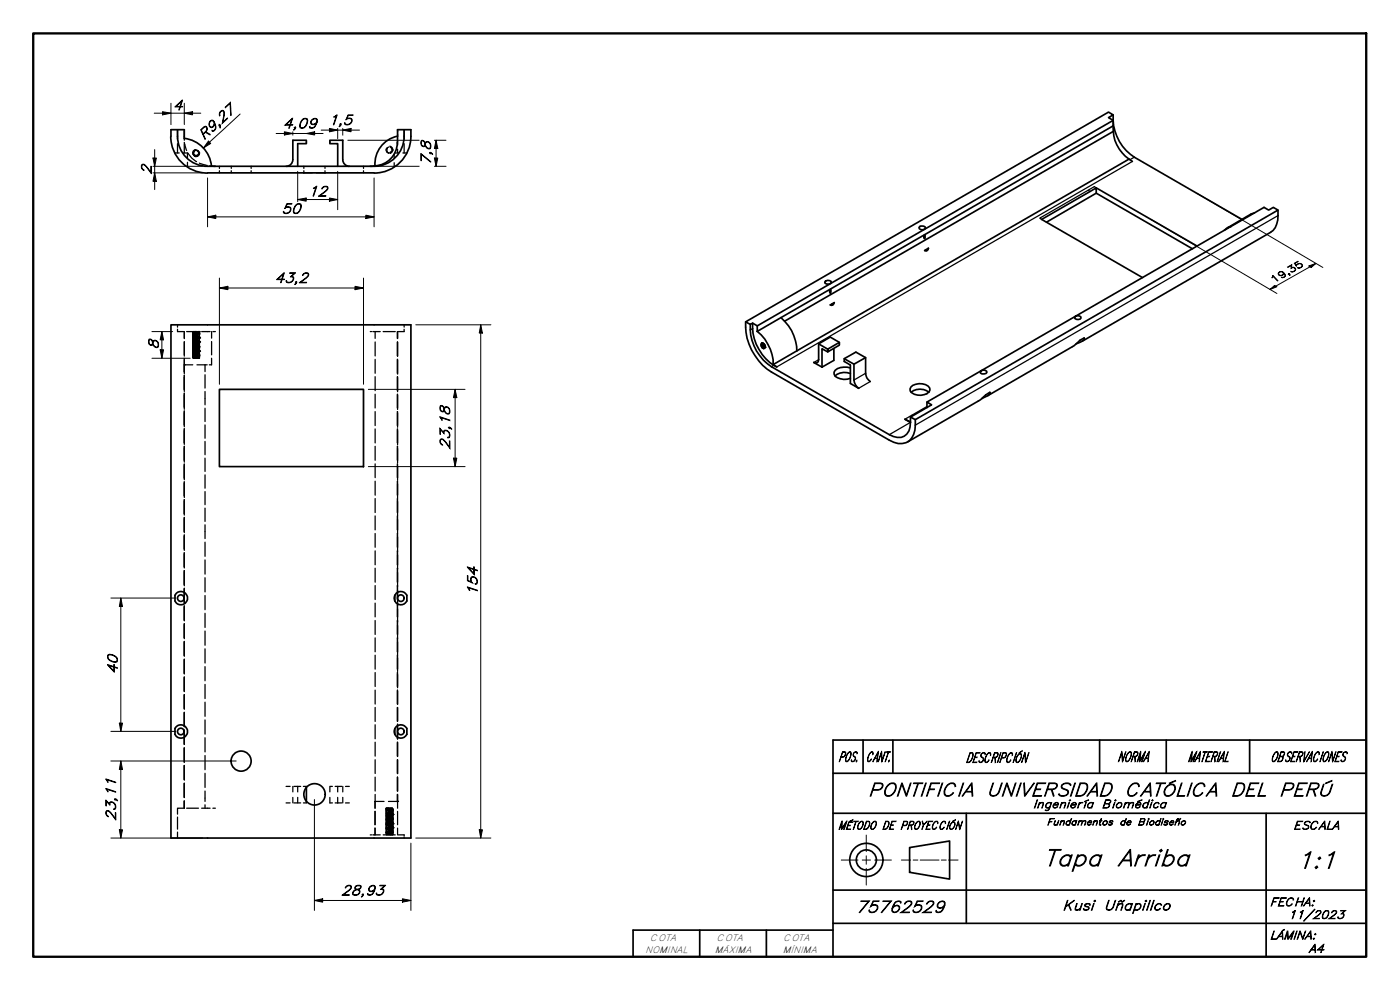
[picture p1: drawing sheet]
<svg xmlns="http://www.w3.org/2000/svg" width="420mm" height="297mm" viewBox="0 0 420 297" stroke-linecap="round" stroke-linejoin="round" font-family="sans-serif">
<!-- layer: Visible (ISO) -->
<g fill="none" stroke="#000" stroke-width=".51">
<path d="M53.3 38.9a9.3 9.3 0 0 0 7.7 10.9l51.3 .1M121.3 38.9a9.3 9.3 0 0 1-7.8 10.9l-1.2 .1M334.1 37.8v1.6M334.1 36.1l-1.4-.8 1.4-.8-1.4-.9-108.9 63 1.4 .7 .7-.3 1.4 .8M334.1 36.1a14 14 0 0 0 6.3 11.1l32.3 18.6M334.1 34.5v1.6M334.1 39.4a10.8 10.8 0 0 0 4.7 8.3M334.1 39.4l-98.6 57M51.2 40.9a11 11 0 0 0 11.1 11M51.3 40.9v-2h4v2.6a9.3 9.3 0 0 1 8.2 8.4M58.3 45.3l-.3 .5 .4 .8h.9l.3-.4 .1-.4-.3-.5 .4 .5a.92 .92 0 0 1-.9 1.1 .92 .92 0 0 1-.9-1.1zM59.4 45.3l-.6-.2-.6 .2"/>
<path d="M62.3 51.9h50M63.5 49.8l1.1 .1M89.3 49.9v-6.8h2.6v-1h-4v5.8a2 2 0 0 1-2 2M101.3 49.9v-6.8h-2.3v-1h3.9v5.8a2 2 0 0 0 2 2M112.6 49.8l-1.5 .1M119.3 40.9a8.5 8.5 0 0 0-6.8 8.9M119.3 40.9a7.5 7.5 0 0 1-6.7 8.9M119.3 40.9v-2h4a11.3 11.3 0 0 1-11 13M329 58v-1.6l-16.4 9.4 30.3 17.5M329 56.4l30.3 17.4M338.8 47.7l-99.7 57.6M338.8 47.7l1.1 .7"/>
<path d="M276.1 67.9h1.1l.5 .2v.3a1.11 1.11 0 0 1-1 .5 1.11 1.11 0 0 1-.9-.7zM277.4 70.6l.2-.1-.1 1.1-.2-.2zM277.5 75.2l1.1-.7a.79 .79 0 0 1-1.1 .7zM277.9 74.9l.2 .3M314.1 66.7l14.9-8.7 28.9 16.7M369.4 68l-.7 .2-1.2 .9M376.5 63.9l-1.1 .3-7 4.2M383.5 63a8 8 0 0 1-1.4 6.1l-57.4 33.3M51.3 97.5h72v153.9h-72zM223.8 96.6a16.8 16.8 0 0 0 7.7 15l35.4 20.5a4.8 4.8 0 0 0 6.7-.7 8.3 8.3 0 0 0 1.1-5.5M225.2 97.3a14.2 14.2 0 0 0 6.3 12.7l35.4 20.4a4.2 4.2 0 0 0 5.3-.2l.6-.9 .4-2.6M225.9 97a14.3 14.3 0 0 0 7.2 13.1l-1.1-.7"/>
<path d="M227.3 97.8l106.8-61.7v1.7l-106.8 61.6zM227.3 99.4a13.2 13.2 0 0 1 4.7 10M234.4 95.3a13.2 13.2 0 0 1 4.7 10M247.8 84.3l1.2-.1 .4 .2 .1 .4a1.13 1.13 0 0 1-2-.2zM249.1 86.9h.3l-.2 1.1-.2-.5zM249.2 91.5l1.2-.7-.5 .7zM249.7 91.2l.2 .4M322.8 94.9l1.1-.1 .5 .2v.4a1.17 1.17 0 0 1-1.9-.2zM65.8 116.8h43.3v23.2h-43.3zM228.4 103.4l.3 .8 .5 .4M228.6 103a.95 .95 0 0 1 .9 1.3l-.7-.4-.1-1a1.08 1.08 0 0 0 .8 1.4M228.6 103a1.03 1.03 0 0 0 .6 1.6"/>
<path d="M228.6 102.9v.1M228.7 103.6l.3 .4M228.9 102.9a1.06 1.06 0 0 0 .7 1.3M229 103v.4l.6 .7M229 103h.1M229 103.5l.3 .4M229.2 103.1l.4 .8M229.3 103.2l.3 .5-.2-.4M229.4 103.4l.2 .9-.4 .3M239.1 105.3l-7.1 4.1M245.7 103.2l2.7 1.6 3.5-2.1v.9l-3.5 2v-.8M248.4 105.6l-1.7-1v5.6"/>
<path d="M250.3 104.6v3.5l-3.6 2.1M251.9 102.7l-2.7-1.6-3.5 2.1-.1 5.3-.8 .5-.6-.2 2.5 1.4M253.4 107.6l2.9 1.7 3.5-2-2.9-1.7-3.5 2v.8l1.8 1.1v5.5l2.5 1.5a3.5 3.5 0 0 1-1.4-2.5v-4.7M255.2 112.1a4.5 4.5 0 0 0-4.6 .7M255.2 110.4a4 4 0 0 0-4.9 1.3 1.8 1.8 0 0 0 1.9 2l1 .1 2-.3M259.8 107.3v4.7a3 3 0 0 0 1.4 2.5M273.4 116.1a4 4 0 0 1 5.6 .3 1.65 1.65 0 0 1-1.6 2 4 4 0 0 1-4.2-1.1l-.1-.6zM273.4 117.7a4.2 4.2 0 0 1 5.4 0M294.4 111.2l1.3-.1 .4 .3 .1 .3a1.44 1.44 0 0 1-1.9 .2l-.1-.3zM294.7 119.6l1.7-.9 .8-.9-.1-.1-1.3 .8-1.7 1.6-21.7 12.5M323 103.2l1.7-.8 .6-.4 .1-.5a4.4 4.4 0 0 0-2.5 1.7l-26.5 15.5M273.2 126.6l-1.6-.8 1.6 .9"/>
<path d="M273.2 125.1v1.6M278.2 120.6l1.4 .9-6.4 3.6 1.5 .8 108.8-62.9-1.4-.8-1.4 .8-1.4-.8-101.1 58.4v1.7M52.8 178.1a1.98 1.98 0 0 1 3 .1 1.98 1.98 0 0 1-.4 2.9 1.98 1.98 0 0 1-2.9-.8v-1.7zM118.5 178.6v1.7M118.9 178a2.04 2.04 0 0 1 3.2 .6v1.7a2.01 2.01 0 0 1-3 .8 2.01 2.01 0 0 1-.2-3.1zM52.8 218.1a1.98 1.98 0 0 1 3 .1 1.98 1.98 0 0 1-.4 2.9 1.98 1.98 0 0 1-2.9-.8v-1.7zM118.5 218.6v1.7M118.9 218a2.08 2.08 0 0 1 3.2 .6v1.7a2.01 2.01 0 0 1-3 .8 2.01 2.01 0 0 1-.2-3.1zM91.9 236.3v4.2"/>
<circle cx="54.3" cy="179.5" r=".98"/>
<circle cx="120.3" cy="179.5" r=".98"/>
<circle cx="54.3" cy="219.5" r=".98"/>
<circle cx="120.3" cy="219.5" r=".98"/>
<circle cx="72.4" cy="228.4" r="3"/>
<circle cx="94.4" cy="238.3" r="3.2"/>
</g>
<circle cx="229.6" cy="104.2" r=".25" fill="#000"/>
<!-- layer: Visible Narrow (ISO) -->
<g fill="none" stroke="#000" stroke-width=".38">
<path d="M326.6 57.1l.6 .4M329 56.4l-.6-.4-16.4 9.5 .6 .3M339.9 48.4l-106.8 61.7M340.4 47.2l-1.3 .7M383.5 64.7l-108.8 62.9M225.9 98.6l-.7 .4M232.2 109.6l-.7 .4M245.7 107.9l-1.5 .9M259.8 112l-3.5 2M261.2 114.5l-3.5 2M273.2 126.7l-6.3 3.7M273.9 124.7l-.2-.1-2.1 1.2"/>
<path d="M278.2 122l-4.5 2.6"/>
</g>
<!-- layer: Hidden (ISO) -->
<g fill="none" stroke="#000" stroke-width=".38">
<path d="M53.3 38.9v2.8M55.3 38.9v3.2M119.3 38.9v.6M121.3 38.9v2.8M52.5 45.9h1.3M53.3 43.1v2.8M55 45.9h1.3v1.4M55.3 42.7l.7 2.4M55.3 43.1v2.8M56.3 48.7v1.4M56.5 46a6.1 6.1 0 0 0 2.5 2.5M58.2 46.5l.4 .4-.4-.2"/>
<path d="M58.3 45.3l-.3 .6M58.8 44.9h-.4a1.18 1.18 0 0 0-.5 1.4M59.4 45.3l.4 .6M59.8 48.9l2.4 .7M59.9 45.7l-.3 .9-.5 .3 .5-.4M62.8 49.8h.7M65.8 49.9v.6M65.8 51.2v.7M69.4 49.9v.6M69.4 51.2v.7M75.4 49.9v.6M75.4 51.2v.7"/>
<path d="M91.1 51.9h.1M91.2 51.9h2.5M91.2 49.9v.6M91.2 51.2v.7M95 51.9h2.5M97.5 51.9h.2M97.5 49.9v.6M97.5 51.2v.7M109.1 49.9v.6M109.1 51.2v.7M115.9 44.7l.2 .9 .5 .3M116.1 45.5l.5 .4"/>
<path d="M116.3 44.4l-.2 .3 .1 .6M116.3 44.4l-.3 .5zM116.3 44.3v.1M116.6 45.9h.2M116.6 44.1l-.3 .2M117 43.9a1.06 1.06 0 0 1 .8 1.4l.1-.4M117.1 44.1l.4 .3M117.2 45.9l.4-.4zM117.5 44.4l.2 .5M117.5 44.4v.1M117.5 45.7l-.5 .2M117.7 44.7a.76 .76 0 0 1-.6 .9"/>
<path d="M118.3 46.2v1.3M118.3 48.8v1.3M118.5 45.9h1.2M119.3 40.2v.7M119.3 42.4v1.1M119.3 44.8v1.1M120.9 45.9h1.2M121.3 43.1v2.8M53.3 97.5v.7M53.3 98.8v.7h1.8M55.3 99.5v2.1M56 99.5h3.6"/>
<path d="M57.8 99.9l1.4 .2M57.8 99.6h.1M57.8 100l.2 .1M57.8 99.5v.1M57.9 99.9h-.1M58 99.7h.1M58 99.8v.1M58.1 99.5l-.3 .1M58.2 99.5l-.4 .1 1.4 .1-1.4-.1M58.3 99.5l.9 .1M59.1 99.7l-1.1 .1 1.1 .1M59.2 99.9l-1.4 .1 1.4 .1"/>
<path d="M59.2 99.8l-1.4 .1M59.4 99.5h.3l-1.5 .2M59.6 99.9l-1.6 .2M59.7 99.5l.1 .3M59.7 100l.1 .1M59.8 99.9h-.1M60.5 99.5h2.6M63.5 99.5v2M63.9 99.5h.7M111.1 99.5h.4M111.9 99.5h2.2M112.6 99.5v2"/>
<path d="M115 99.5h3.6M119.3 99.5v2M119.3 99.5v2.1M121.3 97.5v.7M121.3 98.8v.7h-1.8M55.3 102.5v4.4M55.3 107.5v4.7M55.3 112.6v4.9M55.3 118v4.8M55.4 109.5h2.4M57.8 100.4l1.4-.1-1.4 .1 1.4 .1M57.8 100.8l1.4-.2-1.4 .2 1.4 .1z"/>
<path d="M57.8 102l1.4-.2-1.4 .2 1.4 .1zM57.8 102.7h1.4l-1.4 .1 1.4 .1M57.8 103.2l1.4-.2-1.4 .2 1.4 .1zM57.8 103.6l1.4-.1-.3-.1-1.1 .2 1.4 .1zM57.8 103.9h1.4l-1.4 .1 1.4 .1M57.8 104.4l1.4-.1-1.4 .1 1.4 .1M57.8 104.8l1.4-.2-1.4 .2 1.4 .1zM57.8 106l1.4-.2-1.4 .2 1.4 .1zM57.8 107.2l1.4-.2-1.4 .2 .9 .1M57.8 107.2h1.1M57.8 106.7l1.4 .2M57.8 105.5l1.4 .1"/>
<path d="M57.8 105.1l1.4 .2M57.8 104.4h1.4M57.8 103.9l1.4 .2M57.8 102.7l1.4 .2M57.8 101.5l1.4 .1M57.8 101.1l1.4 .2M57.8 100.4h1.4M57.8 101.5l.2 .3M57.8 101.1l.1 .1M57.8 102.3l.1 .1M57.8 105.1l.1 .1M57.8 105.5l.1 .1"/>
<path d="M57.8 106.3l.1 .1M57.8 100.4h.1M57.8 100.8h.1M57.8 102h.1M57.8 103.2h.1M57.8 102.8l.1 .1M57.8 104l.1 .1M57.8 103.6h.1M57.8 104.8h.1M57.8 104.4h.1M57.8 106h.1M57.8 107.2h.1"/>
<path d="M57.8 106.8l.2 .1M57.8 100.3h.1M57.8 101.5h.1M57.8 102.7h.1M57.8 103.1h.1M57.8 104.3h.1M57.8 105.5h.1M57.8 106.7h.1M57.8 107.1h.1M57.9 100.7l-.1 .1M57.9 101.1h-.1M57.9 101.9l-.1 .1"/>
<path d="M57.9 103.5l-.1 .1M57.9 104.7l-.1 .1M57.9 105.1h-.1M57.9 105.9l-.1 .1M57.9 106.3h-.1M58 107.3h1.1M58 107.4l.2 .1M58 100.5v.1M58 102.1l-.2 .2M58 103.3v.1M58 104.5v.1M58 105.6v.2"/>
<path d="M58 106.1v.1M58 103.7h.1M58 107h.1M58 101.3v.2M58 100.9v.1M58 102.5h.1M58 102.9h.1M58 104.1h.1M58 104.9v.1M58 105.3h.1M58 106.5h.1M58 100.1l1.1 .2"/>
<path d="M58 104.9v.2M58 103h.1M58 100.2v.1M58 101v.1M58 102.6v.1M58 103.8l-.2 .1M58 104.2v.1M58 105.4v.1M58 106.6v.1M58.2 107.4l.1 .1M58.2 107.3l1.2 .2M58.4 107.5h.4"/>
<path d="M58.6 107.5l1.3-.1-.8 .1M58.7 105.8l1 .1-1.7 .2 1.1 .1M58.7 105l1 .1-1.7 .2 1.7 .2-1 .1M58.7 104.2l1 .1-1.7 .2 1.7 .2-1 .1M58.7 103.4l1 .1-1.7 .2 1.7 .2-1 .1M58.7 102.6l1 .1-1.7 .2 1.7 .2-1 .1M58.7 101.4l1 .1-1.7 .2 1.1 .1M58.9 107.5h.5M59.1 106.5l-1.1 .1 1.1 .2-1.1 .1 1.6 .2M59.1 106.4l-1.1 .1 1.1 .1M59.1 101.7l-1.1 .1 1.1 .2-1 .2 1.6 .1-1 .1M59.1 100.5l-1.1 .1 1.1 .2-1 .2 1.6 .1-1 .1"/>
<path d="M59.1 100.4l-1.1 .1 1.1 .1M59.1 100.1l-1.1 .1 1.1 .1M59.1 100.9l-1.1 .1 1.1 .1M59.1 101.3l-1.1 .1 1.1 .1M59.1 102.1l-1.1 .1 1.1 .1M59.1 102.5l-1.1 .1 1.1 .1M59.1 102.9l-1.1 .1 1.1 .1M59.1 103.3l-1.1 .1 1.1 .2M59.1 103.7l-1.1 .1 1.1 .1M59.1 104.1l-1.1 .1 1.1 .1M59.1 104.5l-1.1 .1 1.1 .2M59.1 104.9l-1.1 .1 1.1 .1"/>
<path d="M59.1 105.3l-1.1 .1 1.1 .1M59.1 105.7l-1.1 .1 1.1 .2M59.1 106.1l-1.1 .1 1.1 .1M59.1 106.9l-1.1 .1 1.1 .1M59.1 109.5h3.1M59.2 101.1h-1.3l1.3 .2-1.4 .2M59.2 101.5l-1.4 .1 1.4 .1M59.2 102.3l-1.4 .1 1.4 .1-1.4-.2M59.2 105.1l-1.4 .1 1.4 .1M59.2 105.5l-1.4 .1 1.4 .1M59.2 106.3l-1.4 .1 1.4 .1-1.4-.2M59.2 106.7l-1.4 .1 1.4 .1"/>
<path d="M59.2 106.6l-1.4 .1M59.2 106.2l-1.4 .1M59.2 105.4l-1.4 .1M59.2 105l-1.4 .1M59.2 102.2l-1.4 .1M59.2 101l-1.4 .1M59.7 100.7v.1M59.7 101.9v.1M59.7 103.5l.1 .3M59.7 104.7v.1M59.7 105.9v.1M59.7 100.4h.1"/>
<path d="M59.7 101.6h.1M59.7 102.3h.1M59.7 104.4h.1M59.7 105.6h.1M59.7 106.3h.1M59.7 105.9h.1M59.7 104.7h.1M59.7 103.5h.1M59.7 101.9h.1M59.7 101.2l.1 .3M59.7 100.7h.1M59.7 107.2h.1"/>
<path d="M59.7 106.4l.1 .1M59.7 106h.1M59.7 105.2l.2 .1M59.7 104.8h.1M59.7 104l.1 .1M59.7 103.2h.1M59.7 102.8l.1 .1M59.7 102.4l.1 .1M59.7 102h.1M59.7 100.8h.1M59.8 103l-.1 .2M59.8 107l-.1 .2"/>
<path d="M59.8 106.7v.2M59.8 105.5h-.1M59.8 105.1h-.1M59.8 103.9h-.1M59.8 102.7h-.1M59.8 101.5h-.1M59.8 101.1h-.1M59.8 100.3h-.1M59.8 102.9v.1M59.8 104.1l-.1 .2M59.8 106.5v.1M59.8 106.9v.1"/>
<path d="M59.8 107.4l-.2 .1M59.8 107.3l.1 .1M59.8 106.1v.1M59.8 105h.1M59.8 104.5v.1M59.8 103.3v.1M59.8 102.6h.1M59.8 102.1v.1M59.8 100.9v.1M59.8 100.5v.1M59.8 105.7h.1M59.8 104.9l.1 .1"/>
<path d="M59.8 102.5h.1M59.8 101.7h.1M59.8 100.1h.1M59.9 100.1v.1M59.9 105.8h-.1M59.9 105.4l-.1 .1M59.9 101.8h-.1M59.9 100.2l-.1 .1M61.5 109.5v2M61.5 112.4v4M61.5 117.5v4M63.5 107.5v2h-.7"/>
<path d="M63.5 102.5v4M112.6 102.6v4.2M112.6 107.8v4.2M112.6 113v4.2M112.6 118.3v4.1M119.3 102.6v4.2M119.3 107.8v4.2M119.3 113v4.2M119.3 118.3v4.1M119.3 102.6v4.3M119.3 107.8v4.5M119.3 113v4.5"/>
<path d="M119.3 118.3v4.6M55.3 123.3v4.8M55.3 128.6v4.7M55.3 133.9v4.8M55.3 139.2v4.7M61.5 122.5v4M61.5 127.5v4M61.5 132.4v4M61.5 137.5v4M112.6 123.5v4.2M112.6 128.7v4.2M112.6 133.9v4.2"/>
<path d="M112.6 139.2v4.1M119.3 123.5v4.2M119.3 128.7v4.2M119.3 133.9v4.2M119.3 139.2v4.1M119.3 123.5v4.7M119.3 128.7v4.8M119.3 133.9v4.9M119.3 139.2v4.9M55.3 144.6v4.7M55.3 149.9v4.6M55.3 155.2v4.6"/>
<path d="M61.5 142.5v4M61.5 147.5v3.9M61.5 152.4v4M61.5 157.5v4.1M112.6 144.4v4.2M112.6 149.6v4.2M112.6 154.8v4.2M119.3 144.4v4.2M119.3 149.6v4.2M119.3 154.8v4.2M119.3 144.4v5.1M119.3 149.6v51.9"/>
<path d="M55.3 160.5v4.6M55.3 165.8v4.6M55.3 171.2v4.6M55.3 176.5v4.5M61.5 162.7v4.2M61.5 168v4.3M61.5 173.3v4.3M61.5 178.7v4.2M112.6 160.1v4.1M112.6 165.3v4.2M112.6 170.5v4.2M112.6 175.7v4.2"/>
<path d="M119.3 160.1v4.1M119.3 165.3v4.2M119.3 170.5v4.2M119.3 175.7v4.2M55.3 181.8v4.5M55.3 187.1v4.5M55.3 192.5v4.4M55.3 197.8v4.4M61.5 184v4.3M61.5 189.3v4.3M61.5 194.7v4.2M112.6 181v4.1"/>
<path d="M112.6 186.2v4.2M112.6 191.4v4.2M112.6 196.6v4.2M119.3 181v4.1M119.3 186.2v4.2M119.3 191.4v4.2M119.3 196.6v4.2M55.3 203.1v4.4M55.3 208.4v4.4M55.3 213.7v4.4M55.3 219.1v4.3M61.5 200v4.3"/>
<path d="M61.5 205.3v4.3M61.5 210.7v4.2M61.5 216v4.3M112.6 201.8v4.2M112.6 207.1v4.2M112.6 212.3v4.2M112.6 217.5v4.2M119.3 201.8v4.2M119.3 207.1v4.2M119.3 212.3v4.2M119.3 217.5v4.2M119.3 201.8v4.6"/>
<path d="M119.3 217.2v4.6M55.3 224.4v4.3M55.3 229.7v4.3M55.3 235v4.3M61.5 221.3v4.3M61.5 226.7v4.2M61.5 232v4.3M61.5 237.3v3.2M85.9 236h1.2M87.9 236v1.6M87.9 239.3v1.6M88.2 236h1.1v1.6"/>
<path d="M89.3 239.3v1.6h-1.1M89.3 236h.9M91.1 236h.8v.3M99 239.3v1.6h.8M99.8 236h-.8v1.6M100.6 236h.7M101.3 239.3v1.6M102.6 236h-1.3v1.6M102.9 236v1.6M102.9 239.3v1.6M103.7 236h1.1M112.6 222.7v4.2"/>
<path d="M112.6 228v4.1M112.6 233.2v4.1M112.6 238.4v4.1M119.3 222.7v4.2M119.3 228v4.1M119.3 233.2v4.1M119.3 238.4v2.1h-2.7M119.3 222.7v4.3M53.3 245.2v3.6M53.3 249.7v1.7M55.1 242.5h-1.8v1.8M55.3 240.3v2.2"/>
<path d="M56 242.5h3.6M60.5 242.5h2.6M61.5 241.5v1M63.9 242.5h.7M85.9 240.9h1.2M89.3 240.9h.9M91.9 240.8l-.8 .1M91.9 240.5v.1M100.6 240.9h2M103.7 240.9h1.1M111.1 250.5h.4M111.9 250.5h2.2"/>
<path d="M112.5 243.4v4M112.5 248.5v2M112.6 243.4v4M112.6 248.5v2M115 250.5h3.6M115.3 240.5h-2.8v2M115.8 246.1h.1M115.8 242.6h.1M115.8 243h.1M115.8 245.4h.1M115.8 245.8l.1 .1M115.8 246.2h.1"/>
<path d="M115.8 246.6h.1M115.8 247h.1M115.8 249.4h.1M115.8 249.8l.1 .1M115.9 248.5v.2M115.9 248.1v.1M115.9 247.3v.1M115.9 244.5v.2M115.9 244.1v.1M115.9 243.3v.1M115.9 242.9h-.1M115.9 243.7v.1"/>
<path d="M115.9 244.9v.1M115.9 245.3h-.1M115.9 245.7h-.1M115.9 246.5l-.1 .1M115.9 246.9h-.1M115.9 247.7v.1M115.9 248.9v.1M115.9 249.3l-.1 .1M115.9 249.7h-.1M115.9 250.1v.1M116 250.3v.2M116 249.1v.1"/>
<path d="M116 247.9v.2M116 247.4v.2M116 246.3v.1M116 245.1v.1M116 243.9v.2M116 243.5v.1M116 246.7h.1M116 248.8h.1M116 250h.1M116 244.3v.2M116 245.5v.2M116 242.7h.1"/>
<path d="M116 243.1h.1M116 244.7h.1M116 245.9h.1M116 247.1h.1M116 248.3h.1M116 248.7h.1M116 249.5h.1M116 249.9h.1M116.1 244.7v.1M116.1 242.7h.1M116.1 246h.1M116.1 242.8l-.1 .1"/>
<path d="M116.1 243.2l-.1 .1M116.1 244.8h-.1M116.1 246h-.1M116.1 246.8l-.1 .1M116.1 247.2l-.1 .1M116.1 248.4l-.1 .1M116.1 249.6l-.1 .1M116.2 242.5l-.4 .1M116.3 242.5l1.2 .2M116.3 250.5l-.2-.1 1.4 .1M116.4 242.5h.4M116.5 249.8l1.4 .1-1.4 .1"/>
<path d="M116.5 249.4l1.4 .1-1.4 .2 1.4-.1M116.5 249l1.4 .2-1.4 .1 1.4-.1zM116.5 248.7l1.4 .1-1.1 .1-.3-.1h1.4zM116.5 248.2l1.4 .1-1.4 .2 1.4-.1M116.5 247.8l1.4 .2-1.4 .1 1.4-.1M116.5 247.4l1.4 .2-1.4 .1 1.4-.1zM116.5 247l1.4 .1-1.4 .2M116.5 246.6l1.4 .1-1.4 .2 1.4-.1M116.5 246.2l1.4 .2-1.4 .1 1.4-.1zM116.5 245.4l1.4 .1-1.4 .2M116.5 245l1.4 .2-1.4 .1 1.4-.1zM116.5 244.2l1.4 .1-1.4 .2"/>
<path d="M116.5 243.8l1.4 .2-1.4 .1 1.4-.1M116.5 243.4l1.4 .2-1.4 .1 1.4-.1zM116.5 243l1.4 .1-1.4 .2M116.5 243.1l1.4 .1M116.5 243.9l1.4 .1M116.5 244.3l1.4 .1M116.5 245.5l1.4 .1M116.5 246.7l1.4 .1M116.5 247.1l1.4 .1M116.5 247.9l1.4 .1M116.5 248.3l1.4 .1M116.5 249.5l1.4 .1"/>
<path d="M116.5 249.9l1.4 .1M116.6 242.8l1.1 .1-1.1 .2 1.1-.1-1.6-.1M116.6 243.3l1.1 .1-1.1 .2 1 .2h-1M116.6 243.7l1.1 .1-1.6 .2 .9 .1M116.6 248.2l1.1-.1-.9-.1-.2 .1 1.1 .1-1.6 .2 .9 .1M116.6 249.3l1.1 .1-1.6 .2 .9 .1M116.6 250l1.1 .1-1 .1M116.6 249.6l1.1 .1-1.1 .2M116.6 248.8l1.1 .1-1.1 .1M116.6 248.4l1.1 .1-1.1 .2M116.6 247.6l1.1 .1-1.1 .1M116.6 247.2l1.1 .1-1.1 .1"/>
<path d="M116.6 246.8l1.1 .1-1.1 .2M116.6 246.4l1.1 .1-1.1 .1M116.6 246l1.1 .1-1.1 .1M116.6 245.6l1.1 .1-1.1 .2M116.6 245.2l1.1 .1-1.1 .1M116.6 244.8l1.1 .1-1.1 .1M116.6 244.4l1.1 .1-1.1 .2M116.6 244l1.1 .1-1.1 .1M116.6 243.2l1.1 .1-1.1 .1M116.6 242.5l-.8 .1 1.4-.1M116.8 242.7l1.1 .1M117 242.7h.9l-1.4 .2 1.4-.1"/>
<path d="M117 242.5h.3M117 244.3l-.9 .1 1.6 .2-1.6 .2 .9 .1M117 245.1l-.9 .1 1.6 .2-1.6 .2 .9 .1M117 245.9l-.9 .1 1.6 .2-1.6 .2 .9 .2M117 246.7l-.9 .1 1.6 .2-1.6 .2 .9 .1M117 247.5l-.9 .1 1.6 .2-1.1 .2M117 248.7l-.9 .1 1.5 .2-1 .2 1.1 .1-1.1 .1M117 249.9l-.9 .1 1.6 .2-.6 .1M117 250.4l-.4 .1M117.4 250.4l-.2 .1M117.5 242.5h.1M117.5 242.5h.3l-.1 .2"/>
<path d="M117.6 242.5l-1 .1M117.7 243.4h.1M117.7 245.3h.1M117.7 247.4h.1M117.7 248.1h.1M117.7 249.3v.1M117.7 249.8v.1M117.7 249.4v.1M117.7 248.6v.1M117.7 248.2v.1M117.7 247v.1M117.7 245.8v.1"/>
<path d="M117.7 245.4v.1M117.7 244.2v.1M117.7 244.6v.1M117.7 243v.1M117.7 250v.2M117.7 248.9v.1M117.7 247.7v.1M117.7 246.5v.2M117.7 246v.2M117.7 244.9v.1M117.7 243.7v.1M117.7 249.7h.1"/>
<path d="M117.7 248.5h.1M117.7 247.3h.1M117.7 246.9h.1M117.7 245.7h.1M117.7 244.5h.1M117.7 244.1h.1M117.7 243.3h.1M117.7 242.9h.1M117.8 249.9l.1 .1M117.8 249.5l.1 .1M117.8 246.7l.1 .1M117.8 245.9l.1 .1"/>
<path d="M117.8 243.1l.1 .1M117.8 242.7l.1 .1M117.8 250.3l.1 .1M117.8 248.7h.1M117.8 249.1l.1 .1M117.8 248.3h.1M117.8 247.5l.1 .1M117.8 247.9l.1 .1M117.8 247.1h.1M117.8 246.3l.1 .1M117.8 245.1l.1 .1M117.8 245.5h.1"/>
<path d="M117.8 244.3h.1M117.8 244.7h.1M117.8 243.9l.1 .1M117.8 243.5l.1 .1M117.8 250.4v.1M117.8 249.6h.1M117.8 248h.1M117.8 246.8h.1M117.8 245.6h.1M117.8 244h.1M117.8 242.8h.1M117.9 250.4h-.2"/>
<path d="M117.9 250.4l-1.4-.2 1.4 .2h-.4M117.9 246l-1.4-.1h1.4l-1.4 .1M117.9 244.8l-1.4-.1 1.4 .1h-1.4M117.9 243.2l-1.4 .1M117.9 244.4l-1.4 .1M117.9 244.8l-1.4 .1M117.9 245.6l-1.4 .1M117.9 246l-1.4 .1M117.9 247.2l-1.4 .1M117.9 250l-1.4 .1M117.9 245.5v.1M117.9 250.4h.1"/>
<path d="M117.9 250h-.1M117.9 249.2h-.1M117.9 248.8h-.1M117.9 248.4l-.1 .1M117.9 247.6h-.1M117.9 247.2l-.1 .1M117.9 246.4h-.1M117.9 246h-.1M117.9 245.2h-.1M117.9 244.8h-.1M117.9 244.4l-.1 .1M117.9 243.6h-.1"/>
<path d="M117.9 243.2l-.1 .1M119.3 240.5v-2.1v4.1M119.3 243.4v4M119.3 248.5v2M119.5 250.5h1.8v.3M121.3 251.1v.3"/>
</g>
<g fill="#000">
<circle cx="117.9" cy="44.9" r=".19"/>
<circle cx="57.8" cy="99.6" r=".19"/>
<circle cx="57.8" cy="99.9" r=".19"/>
<circle cx="57.8" cy="100" r=".19"/>
<circle cx="58" cy="99.8" r=".19"/>
<circle cx="59.7" cy="99.9" r=".19"/>
<circle cx="59.7" cy="100" r=".19"/>
<circle cx="59.7" cy="99.5" r=".19"/>
<circle cx="59.8" cy="99.5" r=".19"/>
<circle cx="55.3" cy="109.5" r=".19"/>
<circle cx="57.8" cy="103.6" r=".19"/>
<circle cx="57.8" cy="104.4" r=".19"/>
<circle cx="57.8" cy="107.2" r=".19"/>
<circle cx="57.8" cy="100.8" r=".19"/>
<circle cx="57.8" cy="104.8" r=".19"/>
<circle cx="57.8" cy="100.4" r=".19"/>
<circle cx="57.8" cy="102" r=".19"/>
<circle cx="57.8" cy="102.7" r=".19"/>
<circle cx="57.8" cy="102.8" r=".19"/>
<circle cx="57.8" cy="103.2" r=".19"/>
<circle cx="57.8" cy="103.9" r=".19"/>
<circle cx="57.8" cy="104" r=".19"/>
<circle cx="57.8" cy="106" r=".19"/>
<circle cx="57.8" cy="106.8" r=".19"/>
<circle cx="57.8" cy="106.7" r=".19"/>
<circle cx="58" cy="105.3" r=".19"/>
<circle cx="58" cy="106.5" r=".19"/>
<circle cx="58" cy="100.1" r=".19"/>
<circle cx="58" cy="101.3" r=".19"/>
<circle cx="58" cy="101.4" r=".19"/>
<circle cx="58" cy="102.5" r=".19"/>
<circle cx="58" cy="104.1" r=".19"/>
<circle cx="58" cy="104.2" r=".19"/>
<circle cx="58" cy="106.6" r=".19"/>
<circle cx="58" cy="107.4" r=".19"/>
<circle cx="58" cy="101" r=".19"/>
<circle cx="58" cy="102.6" r=".19"/>
<circle cx="58" cy="102.9" r=".19"/>
<circle cx="58" cy="105.4" r=".19"/>
<circle cx="58" cy="106.9" r=".19"/>
<circle cx="58" cy="100.2" r=".19"/>
<circle cx="58" cy="103.8" r=".19"/>
<circle cx="58.6" cy="107.5" r=".19"/>
<circle cx="59.7" cy="100.3" r=".19"/>
<circle cx="59.7" cy="101.1" r=".19"/>
<circle cx="59.7" cy="101.5" r=".19"/>
<circle cx="59.7" cy="102.4" r=".19"/>
<circle cx="59.7" cy="102.7" r=".19"/>
<circle cx="59.7" cy="102.8" r=".19"/>
<circle cx="59.7" cy="103.9" r=".19"/>
<circle cx="59.7" cy="105.1" r=".19"/>
<circle cx="59.7" cy="105.5" r=".19"/>
<circle cx="59.7" cy="106.7" r=".19"/>
<circle cx="59.7" cy="106.8" r=".19"/>
<circle cx="59.7" cy="101.2" r=".19"/>
<circle cx="59.7" cy="105.2" r=".19"/>
<circle cx="59.7" cy="106.4" r=".19"/>
<circle cx="59.7" cy="104" r=".19"/>
<circle cx="59.7" cy="104.3" r=".19"/>
<circle cx="59.9" cy="101.8" r=".19"/>
<circle cx="59.9" cy="102.2" r=".19"/>
<circle cx="59.9" cy="100.6" r=".19"/>
<circle cx="59.9" cy="102.5" r=".19"/>
<circle cx="59.9" cy="104.6" r=".19"/>
<circle cx="59.9" cy="101.4" r=".19"/>
<circle cx="59.9" cy="102.6" r=".19"/>
<circle cx="59.9" cy="105" r=".19"/>
<circle cx="59.9" cy="105.3" r=".19"/>
<circle cx="59.9" cy="105.4" r=".19"/>
<circle cx="59.9" cy="106.2" r=".19"/>
<circle cx="59.9" cy="101" r=".19"/>
<circle cx="59.9" cy="101.3" r=".19"/>
<circle cx="59.9" cy="103.4" r=".19"/>
<circle cx="59.9" cy="105.8" r=".19"/>
<circle cx="59.9" cy="107.4" r=".19"/>
<circle cx="115.8" cy="249.8" r=".19"/>
<circle cx="115.8" cy="249.4" r=".19"/>
<circle cx="115.8" cy="247.8" r=".19"/>
<circle cx="115.8" cy="246.6" r=".19"/>
<circle cx="115.8" cy="245" r=".19"/>
<circle cx="115.8" cy="249" r=".19"/>
<circle cx="115.8" cy="246.9" r=".19"/>
<circle cx="115.8" cy="246.2" r=".19"/>
<circle cx="115.8" cy="245.3" r=".19"/>
<circle cx="115.8" cy="243.8" r=".19"/>
<circle cx="115.8" cy="242.6" r=".19"/>
<circle cx="115.8" cy="250.2" r=".19"/>
<circle cx="115.8" cy="249.7" r=".19"/>
<circle cx="115.8" cy="247" r=".19"/>
<circle cx="115.8" cy="243" r=".19"/>
<circle cx="115.8" cy="242.9" r=".19"/>
<circle cx="115.8" cy="245.8" r=".19"/>
<circle cx="115.8" cy="245.7" r=".19"/>
<circle cx="116" cy="242.5" r=".19"/>
<circle cx="116.1" cy="249.6" r=".19"/>
<circle cx="116.1" cy="249.5" r=".19"/>
<circle cx="116.1" cy="246.8" r=".19"/>
<circle cx="116.1" cy="245.9" r=".19"/>
<circle cx="116.1" cy="244.4" r=".19"/>
<circle cx="116.1" cy="249.9" r=".19"/>
<circle cx="116.1" cy="248.7" r=".19"/>
<circle cx="116.1" cy="247.1" r=".19"/>
<circle cx="116.1" cy="245.6" r=".19"/>
<circle cx="116.1" cy="243.2" r=".19"/>
<circle cx="116.1" cy="248.3" r=".19"/>
<circle cx="116.1" cy="244.3" r=".19"/>
<circle cx="116.1" cy="242.8" r=".19"/>
<circle cx="116.1" cy="248.4" r=".19"/>
<circle cx="116.1" cy="247.2" r=".19"/>
<circle cx="116.1" cy="245.5" r=".19"/>
<circle cx="116.1" cy="243.1" r=".19"/>
<circle cx="117.2" cy="242.5" r=".19"/>
<circle cx="117.7" cy="249.8" r=".19"/>
<circle cx="117.7" cy="246.9" r=".19"/>
<circle cx="117.7" cy="244.5" r=".19"/>
<circle cx="117.7" cy="249.4" r=".19"/>
<circle cx="117.7" cy="248.5" r=".19"/>
<circle cx="117.7" cy="244.6" r=".19"/>
<circle cx="117.7" cy="244.1" r=".19"/>
<circle cx="117.7" cy="249.7" r=".19"/>
<circle cx="117.7" cy="248.6" r=".19"/>
<circle cx="117.7" cy="245.7" r=".19"/>
<circle cx="117.7" cy="243.3" r=".19"/>
<circle cx="117.7" cy="243" r=".19"/>
<circle cx="117.7" cy="242.9" r=".19"/>
<circle cx="117.7" cy="247.3" r=".19"/>
<circle cx="117.7" cy="247" r=".19"/>
<circle cx="117.7" cy="245.4" r=".19"/>
<circle cx="117.7" cy="244.2" r=".19"/>
<circle cx="117.7" cy="248.2" r=".19"/>
<circle cx="117.7" cy="245.8" r=".19"/>
<circle cx="117.9" cy="248.8" r=".19"/>
<circle cx="117.9" cy="244.8" r=".19"/>
<circle cx="117.9" cy="250.4" r=".19"/>
<circle cx="117.9" cy="248" r=".19"/>
<circle cx="117.9" cy="247.1" r=".19"/>
<circle cx="117.9" cy="243.6" r=".19"/>
<circle cx="117.9" cy="248.3" r=".19"/>
<circle cx="117.9" cy="245.2" r=".19"/>
<circle cx="117.9" cy="244.4" r=".19"/>
<circle cx="117.9" cy="244.3" r=".19"/>
<circle cx="117.9" cy="248.4" r=".19"/>
<circle cx="117.9" cy="247.6" r=".19"/>
<circle cx="117.9" cy="247.2" r=".19"/>
<circle cx="117.9" cy="246.4" r=".19"/>
<circle cx="117.9" cy="249.2" r=".19"/>
<circle cx="117.9" cy="244" r=".19"/>
<circle cx="119.3" cy="240.5" r=".19"/>
</g>
<!-- layer: Border (ISO) -->
<path d="M10 10h400v277.1h-400z" fill="none" stroke="#000" stroke-width=".7"/>
<!-- layer: Title (ISO) -->
<g fill="none" stroke="#000" stroke-width=".51">
<path d="M250 232h160M259 222v10M268 222v10M330 222v10M350 222v10M375 222v10M410 222h-160v65.1M250 244h160M273 254.3l12-2v11.5l-12-2.1zM290 244v33M380 244v43.1M210 279.1v8"/>
<path d="M230 279.1v8M250 279.1h-60v8M250 277h160M250 267.1h160"/>
<circle cx="260" cy="258" r="5"/>
<circle cx="260" cy="258" r="3"/>
</g>
<path d="M252.5 258h5M258.8 258h2.4M260 250.6v4.9M260 256.8v2.5M262.5 258h5M270.5 258h2.8M274.1 258h1.4M276.2 258h5.6M282.5 258h1.5M284.7 258h2.8M260 260.5v5" fill="none" stroke="#000" stroke-width=".3"/>
<!-- layer: Dimension (ISO) -->
<g fill="none" stroke="#000" stroke-width=".3">
<path d="M46.3 34h14M48.8 33.5l2.5 .5-2.5 .5zM51.3 31v6.4M55.3 34l2.5-.5v1zM55.3 31v6.4M72.1 34.2l-11 10.2M85.3 39.5l2.6 .6-2.6 .4zM87.9 39.5v1.1M96.4 39h11.5M98.9 38.5l2.4 .5-2.4 .5zM101.3 38.5v3.1M102.9 39l2.4-.5v1z"/>
<path d="M102.9 38.5v2.1M45.9 47.4h1l-.5 2.5zM45.9 49.9h14.9M45.9 51.9h14.9M46.4 51.9l.5 2.5h-1zM46.4 44.9v12M62.3 53.4v14.7M62.5 42.3l.7 .7-2.1 1.4zM82.9 40.1h14.1M89.3 59.9l2.6-.5v1zM89.3 59.9h12M89.3 51.4v9.1"/>
<path d="M91.9 40.1l2.5-.6v1zM98.9 59.4l2.4 .5-2.4 .5zM101.3 51.4v11.5M102.9 49.9h22.9M104.4 42.1h21.4M112.3 53.4v14.7M130.4 47.4h1l-.5 2.5zM130.4 49.9h3.5M130.4 42.1h3.5M130.9 42.1l.5 2.5h-1zM130.9 42.1v7.8M359.2 58l37.8 22.2"/>
<path d="M62.3 65.1l2.5-.5v1zM62.3 65.1h50M109.8 64.6l2.5 .5-2.5 .5zM345.3 65.8l37.9 22.3M392.7 79.8l2.2-.8-1.4 1.2zM394.9 79l-13.8 7.9M45.6 99.5h6.2M48.6 99.5l.5 2.5h-1zM48.6 99.5v8M65.8 86.4l2.6-.5v1zM65.8 86.4h43.3M65.8 83.4v31.9"/>
<path d="M106.6 85.9l2.5 .5-2.5 .5zM109.1 83.4v31.9M124.8 97.5h22.5M144.3 97.5l.5 2.4h-1zM144.3 97.5v153.9M381.1 86.9l1.4-1.3 .7 .4zM45.6 107.5h11.5M48.1 105h1l-.5 2.5zM110.6 116.8h29M136.6 116.8l.5 2.5h-1zM136.6 116.8v23.2M136.1 137.5h1l-.5 2.5z"/>
<path d="M110.6 140h29M33.3 179.4h19.5M36.3 179.4l.5 2.6h-1zM36.3 179.4v40M33.3 219.4h19.5M35.8 217h1l-.5 2.4zM33.3 228.3h37.6M36.3 228.3l.5 2.6h-1zM36.3 228.3v23.1M94.4 239.9v33.3M33.3 251.4h27.5M35.8 249h1l-.5 2.4z"/>
<path d="M123.3 253v20.2M124.8 251.4h22.5M143.8 249h1l-.5 2.4zM94.4 270.2l2.4-.5v1zM94.4 270.2h28.9M120.8 269.7l2.5 .5-2.5 .5z"/>
</g>
<g fill="#000">
<path d="M48.8 33.5l2.5 .5-2.5 .5zM55.3 34l2.5-.5v1zM91.9 40.1l2.5-.6v1zM98.9 38.5l2.4 .5-2.4 .5zM102.9 39l2.4-.5v1zM45.9 47.4h1l-.5 2.5zM46.4 51.9l.5 2.5h-1zM62.5 42.3l.7 .7-2.1 1.4zM85.3 39.5l2.6 .6-2.6 .4zM89.3 59.9l2.6-.5v1zM130.4 47.4h1l-.5 2.5zM130.9 42.1l.5 2.5h-1z"/>
<path d="M62.3 65.1l2.5-.5v1zM98.9 59.4l2.4 .5-2.4 .5zM109.8 64.6l2.5 .5-2.5 .5zM65.8 86.4l2.6-.5v1zM106.6 85.9l2.5 .5-2.5 .5zM144.3 97.5l.5 2.4h-1zM381.1 86.9l1.4-1.3 .7 .4zM392.7 79.8l2.2-.8-1.4 1.2zM48.1 105h1l-.5 2.5zM48.6 99.5l.5 2.5h-1zM136.6 116.8l.5 2.5h-1zM136.1 137.5h1l-.5 2.5z"/>
<path d="M36.3 179.4l.5 2.6h-1zM35.8 217h1l-.5 2.4zM36.3 228.3l.5 2.6h-1zM35.8 249h1l-.5 2.4zM143.8 249h1l-.5 2.4zM94.4 270.2l2.4-.5v1zM120.8 269.7l2.5 .5-2.5 .5z"/>
</g>
<g font-size="7">
<text x="313.2" y="259.8">Tapa</text>
<text x="335.4" y="259.8">Arriba</text>
<text x="389.1" y="260.5">1:1</text>
</g>
<g font-size="5.6">
<text x="260.5" y="238.9">PONTIFICIA UNIVERSIDAD CATÓLICA</text>
<text x="369.3" y="238.9">DEL PERÚ</text>
</g>
<text font-size="5" x="256.8" y="273.8">75762529</text>
<g font-size="4.2">
<text x="51.9" y="33">4</text>
<text x="84.9" y="38.5">4,09</text>
<text x="98.6" y="37.5">1,5</text>
<text x="61.2" y="42.1" transform="rotate(-43 61.2 42.1)">R9,27</text>
<text x="45.4" y="52.4" transform="rotate(-90 45.4 52.4)">2</text>
<text x="129.3" y="49.6" transform="rotate(-90 129.3 49.6)">7,8</text>
<text x="92.5" y="58.9">12</text>
<text x="84.5" y="64.1">50</text>
<text x="82.4" y="84.8">43,2</text>
<text x="47.6" y="104.9" transform="rotate(-90 47.6 104.9)">8</text>
<text x="135" y="134.8" transform="rotate(-90 135 134.8)">23,18</text>
<text x="143.3" y="178.7" transform="rotate(-90 143.3 178.7)">154</text>
<text x="35.2" y="202.3" transform="rotate(-90 35.2 202.3)">40</text>
<text x="251.6" y="228.5">POS.</text>
<text x="259.8" y="228.5">CANT.</text>
<text x="289.8" y="228.8">DESCRIPCIÓN</text>
<text x="335.3" y="228.5">NORMA</text>
<text x="356.4" y="228.5">MATERIAL</text>
<text x="381.3" y="228.5">OBSERVACIONES</text>
<text x="34.7" y="246.3" transform="rotate(-90 34.7 246.3)">23,11</text>
<text x="102.4" y="268.6">28,93</text>
<text x="318.8" y="273.1">Kusi</text>
<text x="331.2" y="273.1">Uñapillco</text>
</g>
<g font-size="3.5">
<text x="310" y="242.4">Ingeniería</text>
<text x="330.6" y="242.4">Biomédica</text>
<text x="251.5" y="248.8">MÉTODO DE PROYECCIÓN</text>
<text x="388.1" y="248.8">ESCALA</text>
<text x="381.1" y="271.8">FECHA:</text>
<text x="386.6" y="275.6">11/2023</text>
<text x="381.1" y="281.8">LÁMINA:</text>
<text x="392.7" y="285.8">A4</text>
</g>
<text font-size="2.9" x="382.3" y="84.9" transform="rotate(-30 382.3 84.9)">19,35</text>
<g font-size="2.8">
<text x="314.1" y="247.6">Fundamentos</text>
<text x="335.9" y="247.6">de Biodiseño</text>
<text x="193.6" y="285.9">NOMINAL</text>
<text x="195.1" y="282.2">COTA</text>
<text x="214.6" y="285.9">MÁXIMA</text>
<text x="215.1" y="282.2">COTA</text>
<text x="234.9" y="285.9">MÍNIMA</text>
<text x="235.1" y="282.2">COTA</text>
</g>
</svg>
